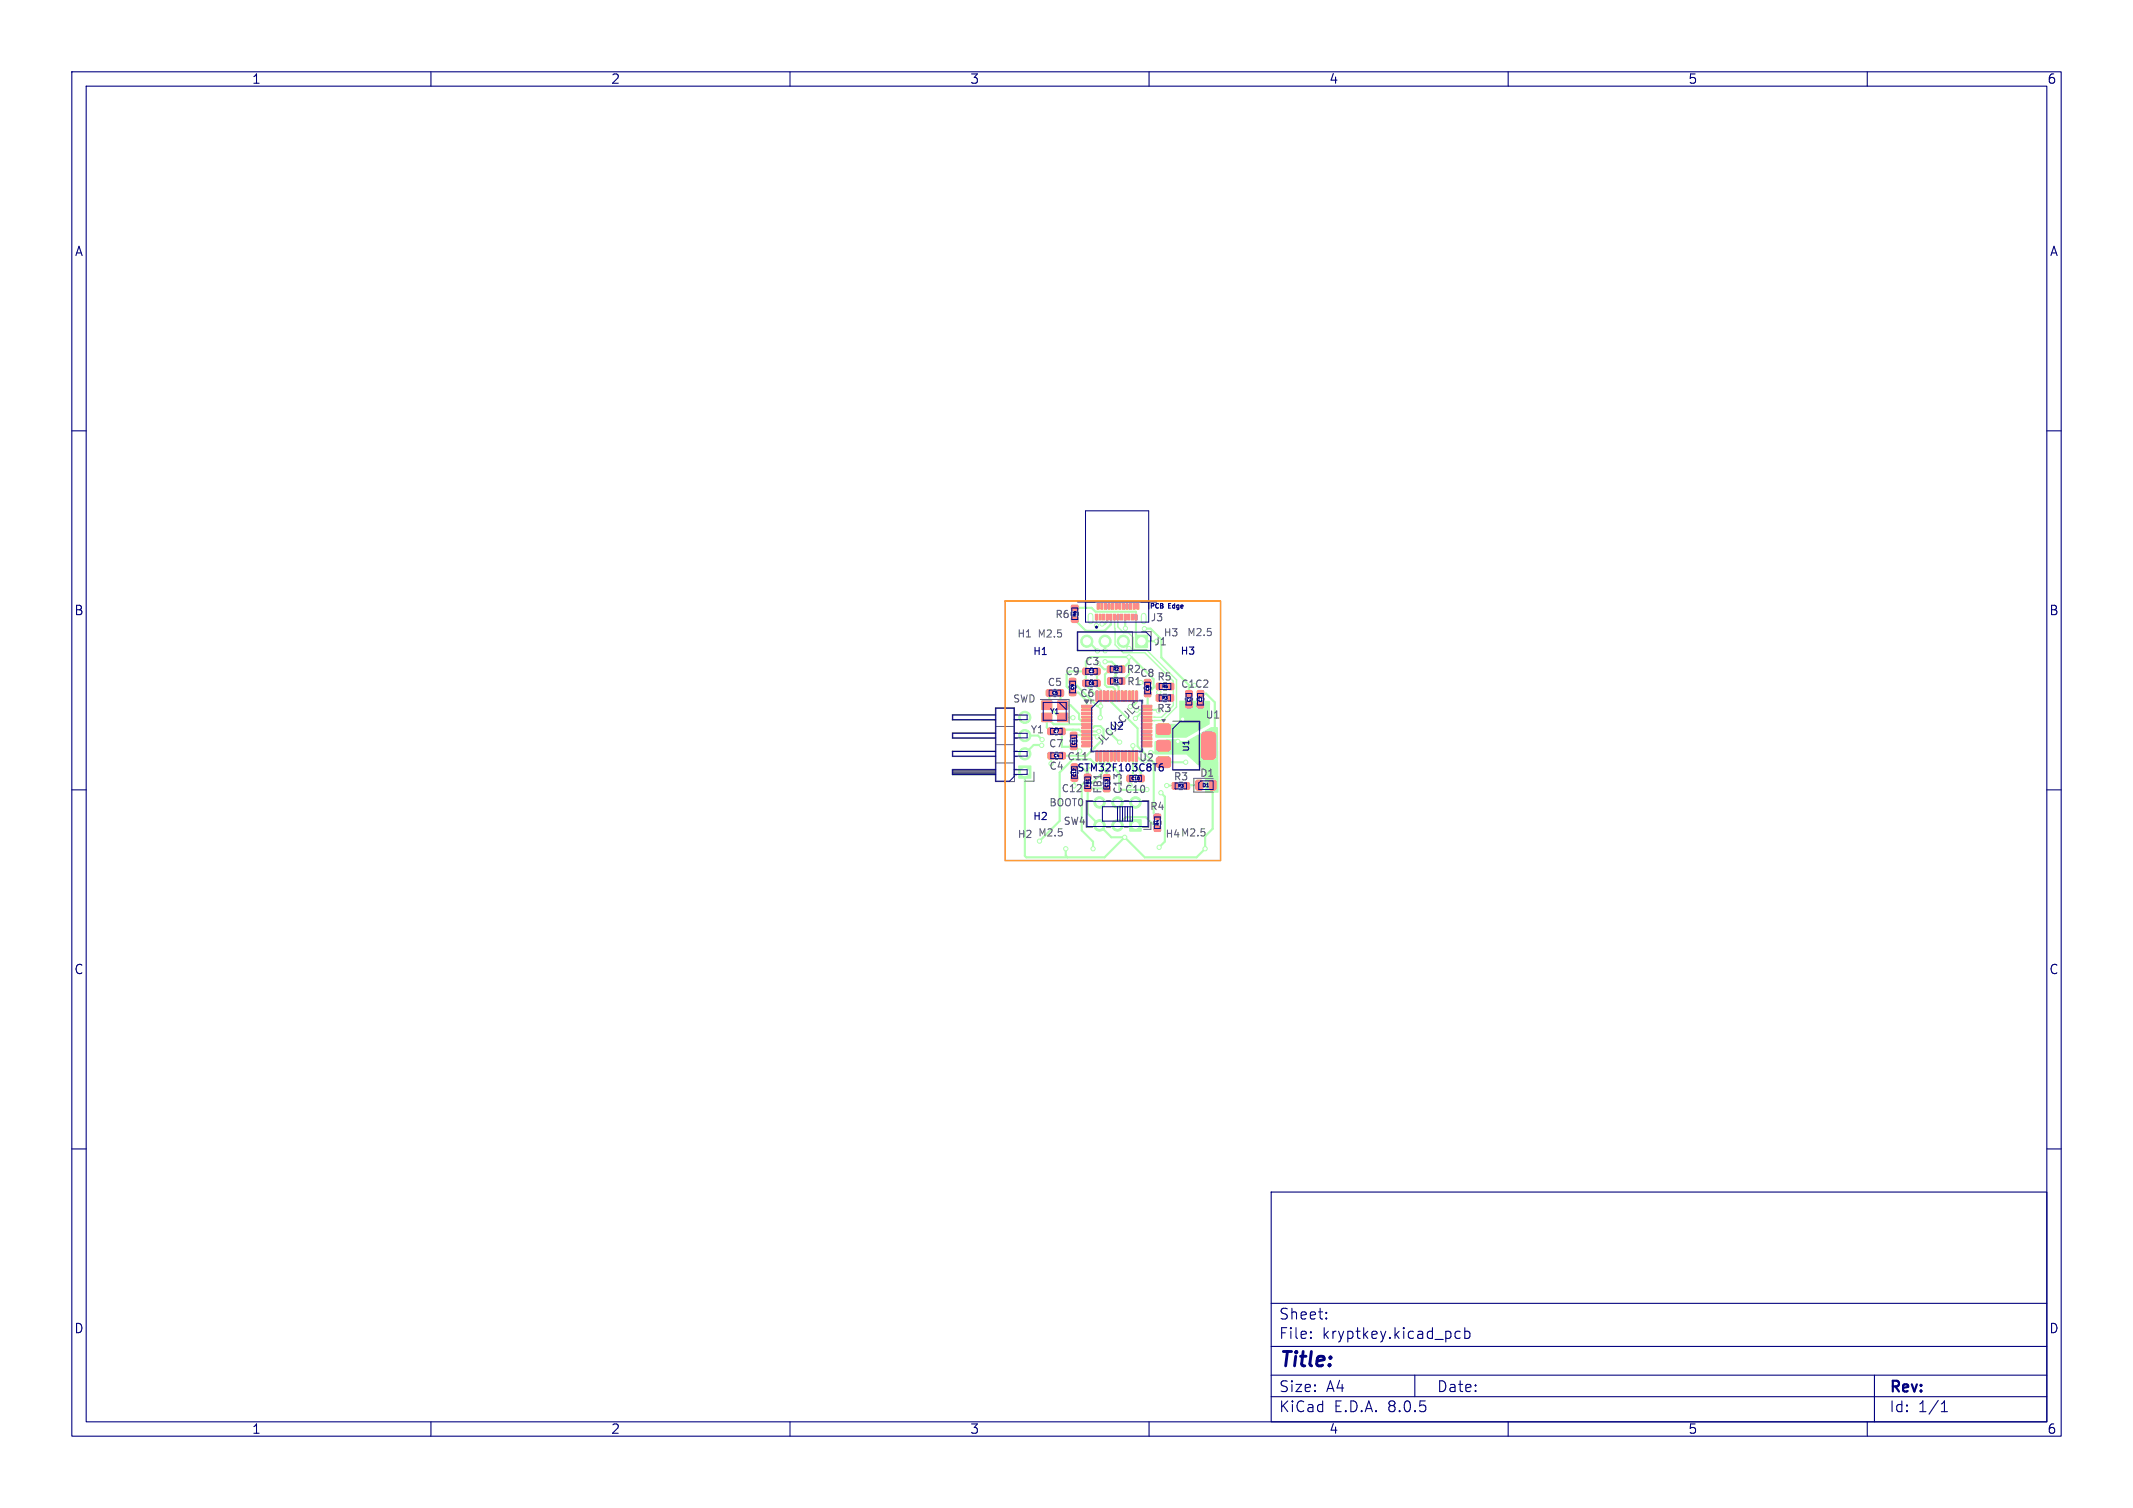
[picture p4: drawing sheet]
<svg xmlns="http://www.w3.org/2000/svg" width="297mm" height="210mm" viewBox="0 0 297 210" stroke-linecap="round" stroke-linejoin="round" font-family="sans-serif">
<g fill="#b3ffb3" stroke="#b3ffb3" stroke-width=".2">
<path d="M160.9 100.9h3.4v-3.2h4.1l-.1 3.1-3.1 1.9h-4.3z"/>
<path d="M160.9 103.3h4.4l3.3-1.9h.9l.1 8.9h-1.7v-2.9l-2.6-2.4h-4.4z"/>
</g>
<g fill="#b3ffb3" stroke="#b3ffb3" stroke-width=".14">
<path d="M149.2 84.3h.9v.7h-.9z"/>
<path d="M149.2 86h.9v.6h-.9z"/>
<path d="M154.2 92.8h.7v.8h-.7z"/>
<path d="M155.9 92.8h.7v.8h-.7z"/>
<path d="M158.5 108h.8v.8h-.8z"/>
<path d="M157 108h.7v.8h-.7z"/>
<path d="M145.9 101.4h.8v.9h-.8z"/>
<path d="M147.5 101.4h.7v.9h-.7z"/>
<path d="M157.3 114.1h1.6v1.7h-1.6z"/>
<path d="M154.3 94.4h.6v.9h-.6z"/>
<path d="M155.9 94.4h.7v.9h-.7z"/>
<path d="M161.1 101l.3-.2 1.4 .1 .2 .3-.1 .9-.3 .2-1.4-.1-.2-.3z"/>
<path d="M161.1 103.3l.3-.2 1.4 .1 .2 .3-.1 .9-.3 .2-1.4-.1-.2-.3z"/>
<path d="M167.4 102.1l.3-.1h1.1l.4 .2 .1 3-.1 .3-.2 .2h-1.3l-.3-.2-.1-3.1z"/>
<path d="M161.1 105.6l.3-.2 1.4 .1 .2 .3-.1 .9-.3 .2-1.4-.1-.2-.3z"/>
<path d="M162.7 95.2h.7v.8h-.7z"/>
<path d="M161.1 95.2h.6v.8h-.6z"/>
<path d="M150.8 93.1h.8v.8h-.8z"/>
<path d="M152.4 93.1h.7v.8h-.7z"/>
<path d="M150.6 98.2h1.4l.1 .2-.1 .1h-1.3z"/>
<path d="M150.6 98.7h1.4l.1 .2-.1 .1h-1.3z"/>
<path d="M150.6 99.2h1.4l.1 .2-.1 .1h-1.3z"/>
<path d="M150.6 99.7h1.4l.1 .2-.1 .1h-1.3z"/>
<path d="M150.6 100.2h1.4l.1 .2-.1 .1h-1.3z"/>
<path d="M150.6 100.7h1.4l.1 .2-.1 .1h-1.3z"/>
<path d="M150.6 101.2h1.4l.1 .2-.1 .1h-1.3z"/>
<path d="M150.6 101.7h1.4l.1 .2-.1 .1h-1.3z"/>
<path d="M150.6 102.2h1.4l.1 .2-.1 .1h-1.3z"/>
<path d="M150.6 102.7h1.4l.1 .2-.1 .1h-1.3z"/>
<path d="M150.6 103.2h1.4l.1 .2-.1 .1h-1.3z"/>
<path d="M150.6 103.7h1.4l.1 .2-.1 .1h-1.3z"/>
<path d="M152.6 104.6h.3v1.3l-.1 .1-.2-.1z"/>
<path d="M153.1 104.6h.3v1.3l-.1 .1-.2-.1z"/>
<path d="M153.6 104.6h.3v1.3l-.1 .1-.2-.1z"/>
<path d="M154.1 104.6h.3v1.3l-.1 .1-.2-.1z"/>
<path d="M154.6 104.6h.3v1.3l-.1 .1-.2-.1z"/>
<path d="M155.1 104.6h.3v1.3l-.1 .1-.2-.1z"/>
<path d="M155.6 104.6h.3v1.3l-.1 .1-.2-.1z"/>
<path d="M156.1 104.6h.3v1.3l-.1 .1-.2-.1z"/>
<path d="M156.6 104.6h.3v1.3l-.1 .1-.2-.1z"/>
<path d="M157.1 104.6h.3v1.3l-.1 .1-.2-.1z"/>
<path d="M157.6 104.6h.3v1.3l-.1 .1-.2-.1z"/>
<path d="M158.1 104.6h.3v1.3l-.1 .1-.2-.1z"/>
<path d="M158.9 103.7h1.4l.1 .2-.1 .1h-1.3z"/>
<path d="M158.9 103.2h1.4l.1 .2-.1 .1h-1.3z"/>
<path d="M158.9 102.7h1.4l.1 .2-.1 .1h-1.3z"/>
<path d="M158.9 102.2h1.4l.1 .2-.1 .1h-1.3z"/>
<path d="M158.9 101.7h1.4l.1 .2-.1 .1h-1.3z"/>
<path d="M158.9 101.2h1.4l.1 .2-.1 .1h-1.3z"/>
<path d="M158.9 100.7h1.4l.1 .2-.1 .1h-1.3z"/>
<path d="M158.9 100.2h1.4l.1 .2-.1 .1h-1.3z"/>
<path d="M158.9 99.7h1.4l.1 .2-.1 .1h-1.3z"/>
<path d="M158.9 99.2h1.4l.1 .2-.1 .1h-1.3z"/>
<path d="M158.9 98.7h1.4l.1 .2-.1 .1h-1.3z"/>
<path d="M158.9 98.2h1.4l.1 .2-.1 .1h-1.3z"/>
<path d="M158.1 96.2l.3 .1v1.3l-.1 .1-.2-.1z"/>
<path d="M157.6 96.2l.3 .1v1.3l-.1 .1-.2-.1z"/>
<path d="M157.1 96.2l.3 .1v1.3l-.1 .1-.2-.1z"/>
<path d="M156.6 96.2l.3 .1v1.3l-.1 .1-.2-.1z"/>
<path d="M156.1 96.2l.3 .1v1.3l-.1 .1-.2-.1z"/>
<path d="M155.6 96.2l.3 .1v1.3l-.1 .1-.2-.1z"/>
<path d="M155.1 96.2l.3 .1v1.3l-.1 .1-.2-.1z"/>
<path d="M154.6 96.2l.3 .1v1.3l-.1 .1-.2-.1z"/>
<path d="M154.1 96.2l.3 .1v1.3l-.1 .1-.2-.1z"/>
<path d="M153.6 96.2l.3 .1v1.3l-.1 .1-.2-.1z"/>
<path d="M153.1 96.2l.3 .1v1.3l-.1 .1-.2-.1z"/>
<path d="M152.6 96.2l.3 .1v1.3l-.1 .1-.2-.1z"/>
<path d="M159.4 96.2h.8v.8h-.8z"/>
<path d="M159.4 94.7h.8v.7h-.8z"/>
<path d="M147.3 97.6h1.4v1.2h-1.4z"/>
<path d="M145.1 97.6h1.4v1.2h-1.4z"/>
<path d="M145.1 99.3h1.4v1.2h-1.4z"/>
<path d="M147.3 99.3h1.4v1.2h-1.4z"/>
<path d="M151 107.9h.9v.7h-.9z"/>
<path d="M151 109.4h.9v.8h-.9z"/>
<path d="M166.7 96.2h.9v.8h-.9z"/>
<path d="M166.7 97.8h.9v.7h-.9z"/>
<path d="M141.9 106.7h1.6v1.7h-1.6z"/>
<path d="M149.2 106.4h.8v.8h-.8z"/>
<path d="M149.2 108h.8v.7h-.8z"/>
<path d="M160.7 115.1h.9v.6h-.9z"/>
<path d="M160.7 113.4h.9v.7h-.9z"/>
<path d="M158.1 88.4h1.7v1.7h-1.7z"/>
<path d="M148.9 96.1h.9v.7h-.9z"/>
<path d="M148.9 94.5h.9v.8h-.9z"/>
<path d="M153.7 109.5h.8v.7h-.8z"/>
<path d="M153.7 107.9h.8v.8h-.8z"/>
<path d="M163.3 109h.6v.9h-.6z"/>
<path d="M164.9 109h.7v.9h-.7z"/>
<path d="M152.5 85.5h.3v.8h-.3z"/>
<path d="M153 85.5h.3v.8h-.3z"/>
<path d="M153.5 85.5h.3v.8h-.3z"/>
<path d="M154 85.5h.3v.8h-.3z"/>
<path d="M154.5 85.5h.3v.8h-.3z"/>
<path d="M155 85.5h.3v.8h-.3z"/>
<path d="M155.5 85.5h.3v.8h-.3z"/>
<path d="M156 85.5h.3v.8h-.3z"/>
<path d="M156.5 85.5h.3v.8h-.3z"/>
<path d="M157 85.5h.3v.8h-.3z"/>
<path d="M157.5 85.5h.3v.8h-.3z"/>
<path d="M158 85.5h.3v.8h-.3z"/>
<path d="M158.3 84h.3v.8h-.3z"/>
<path d="M157.8 84h.3v.8h-.3z"/>
<path d="M157.3 84h.3v.8h-.3z"/>
<path d="M156.8 84h.3v.8h-.3z"/>
<path d="M156.3 84h.3v.8h-.3z"/>
<path d="M155.8 84h.3v.8h-.3z"/>
<path d="M155.3 84h.3v.8h-.3z"/>
<path d="M154.8 84h.3v.8h-.3z"/>
<path d="M154.3 84h.3v.8h-.3z"/>
<path d="M153.8 84h.3v.8h-.3z"/>
<path d="M153.3 84h.3v.8h-.3z"/>
<path d="M152.8 84h.3v.8h-.3z"/>
<path d="M147.5 104.8h.8v.9h-.8z"/>
<path d="M146 104.8h.7v.9h-.7z"/>
<path d="M165.1 96.2h.9v.8h-.9z"/>
<path d="M165.1 97.8h.9v.7h-.9z"/>
<path d="M147.3 96.1h.7v.8h-.7z"/>
<path d="M145.7 96.1h.8v.8h-.8z"/>
<path d="M161 96.8h.7v.8h-.7z"/>
<path d="M162.7 96.8h.7v.8h-.7z"/>
<path d="M166.6 108.7h.6l.2 .1 .1 1-.2 .2-.6 .1-.2-.2z"/>
<path d="M168.4 108.7h.7l.2 .1v1l-.1 .2-.6 .1-.2-.2z"/>
<path d="M149.1 102h.8v.8h-.8z"/>
<path d="M149.1 103.6h.8v.7h-.8z"/>
<path d="M150.8 94.7h.8v.9h-.8z"/>
<path d="M152.4 94.7h.7v.9h-.7z"/>
<circle cx="155.6" cy="114.9" r=".8"/>
<circle cx="153.1" cy="114.9" r=".8"/>
<circle cx="158.1" cy="111.7" r=".8"/>
<circle cx="155.6" cy="111.7" r=".8"/>
<circle cx="153.1" cy="111.7" r=".8"/>
<circle cx="142.7" cy="105" r=".85"/>
<circle cx="142.7" cy="102.4" r=".85"/>
<circle cx="142.7" cy="99.9" r=".85"/>
<circle cx="156.4" cy="89.3" r=".85"/>
<circle cx="153.9" cy="89.3" r=".85"/>
<circle cx="151.3" cy="89.3" r=".85"/>
<circle cx="167.8" cy="118.2" r=".3"/>
<circle cx="161.4" cy="118" r=".3"/>
<circle cx="156.6" cy="116.6" r=".3"/>
<circle cx="152.2" cy="118.2" r=".3"/>
<circle cx="148.4" cy="118.2" r=".3"/>
<circle cx="144.7" cy="117.1" r=".3"/>
<circle cx="158.9" cy="95" r=".3"/>
<circle cx="164.7" cy="100.1" r=".3"/>
<circle cx="152.7" cy="87.1" r=".3"/>
<circle cx="157.3" cy="109.4" r=".3"/>
<circle cx="150.3" cy="104.6" r=".3"/>
<circle cx="149.4" cy="100" r=".3"/>
<circle cx="162.5" cy="109.4" r=".3"/>
<circle cx="164" cy="103.2" r=".3"/>
<circle cx="157.2" cy="90.3" r=".3"/>
<circle cx="160.2" cy="104.8" r=".3"/>
<circle cx="161.3" cy="96.4" r=".3"/>
<circle cx="157.2" cy="91.5" r=".3"/>
<circle cx="156.7" cy="87.5" r=".3"/>
<circle cx="159.3" cy="87.5" r=".3"/>
<circle cx="153.5" cy="86.9" r=".3"/>
<circle cx="165.1" cy="106.1" r=".3"/>
<circle cx="145" cy="103.8" r=".3"/>
<circle cx="145.1" cy="103" r=".3"/>
<circle cx="153.9" cy="90.6" r=".3"/>
<circle cx="153.9" cy="92.1" r=".3"/>
<circle cx="152.8" cy="90.7" r=".3"/>
<circle cx="159.7" cy="110" r=".3"/>
<circle cx="161.6" cy="110.4" r=".3"/>
</g>
<path d="M151.9 85.7v.8M159.3 85.7v.8" fill="none" stroke="#b3ffb3" stroke-width=".8"/>
<g fill="none" stroke="#b3ffb3" stroke-width=".3">
<path d="M146.1 96.5v1.4l-.3 .3 1.8 1.7h1.8M147.7 96.5v1.4l.3 .3h1.1l1.1 1.2v.7l.3 .3h.8M148.5 93.9v1.7l.8 .8h.9M148.9 93.5h2.3M149.3 94.9h.1M149.4 94.9l3.4 3.5M149.4 99.9v.1M149.6 84.7h2.4l.5 .5h5.6l.1 3.3 .7 .8h2.1M151.2 92.1v3.3l1.6 1.6M151.3 89.3h.2l1.3 1.4M151.3 97.6v.8M151.9 91.5h5.7l3 3.1v1.2l-.8 .8v1.6l-.1 .2"/>
<path d="M152.8 93.5v2.1l.4 .5v2.3M152.9 92.4l.8 .8h.9l-.7 .7v1.5l.3 .3h.7l.3 .3v1M153.9 92.1h.9l.5 .6v1.4l-.7 .7h.3l.8 .9v1.3M153.9 90.6v.1M153.9 89.3v1.3M154.2 85.9v.6l-.4 .4h-.3M154.3 95.1h.4M154.7 85.9v1.1l-.9 .8h-2.6l-1.6-1.5M154.8 97v.8l3.6 3.6v2.5l2.2 2.3v7l.6 .6M156 93.4v.1M156.4 89.3v.2l.8 .8M156.7 85.9v1.6"/>
<path d="M157.2 92.3l-1 .9M157.2 91.5v2.4l-1 .9M158.2 97v.8M158.3 98.9h2.9M158.8 99.4h.9M158.9 95.1h.9M159.3 87.5h.9l1.5 1.5v2.5l3.9 3.9v1.2M167.2 96.6h.7l1.3 1.2v4.1M142.7 107.5v11.7l.2 .2h10.9l2.8-2.8M142.7 102.4h1.8l.6 .6M145.1 103.8h-1.2l-1.2 1.2M145.1 103.8h-.1"/>
<path d="M148 101.5l-.1 .1M148.4 118.2v.9l.2 .3M149.6 108.4v1M149.7 104l.6 .6M151.3 101.4h.9M151.3 100.9h-4.6l-.9-1v1.4l.5 .5M151.5 107.7v.5M152.4 104.1l-1.1 1.1h-3.4M152.5 106.4l-.6-.6h-2.5l-1.8 1.8v6.7l-2.9 2.8M152.6 102.4h-3.1M153 101.9h-2.5l-.3-.3h-2.1l-.2 .3v2.1h1.6M153.2 105.3v1"/>
<path d="M153.5 107.7l-1.4 1.3h-1.1l-.4 .3v6.4l1.6 1.5v1M153.8 105.3v1.2M154 109.8h-2.5v3.5l3.3 3.3h1.8M154.1 107.3v1M154.2 105.3v.8l1.7 1.6v2.3M155.6 114.9l1.2-1.1h2.8l1.6 1.6M157.8 103.8v4.2l-.5 .4v1M158.2 105.3v1.6M158.9 107.8v.6M159.7 110h-3.8M161.6 110.4l.6 .6v6.2l-.8 .8M162 106.1l3.2 .1"/>
<path d="M162.5 109.4l1.1 .1M164 103.2v-.1h-1.4l-.6 .6v.1l-1 1h-.7M167 109.4h-1.7v.1M168.9 109.4v6l-1.1 1.1v1.7l-1.2 1.2h-7.2l-2.8-2.8"/>
</g>
<path d="M152.7 85.9v1.2M155.2 85.9l.1 3.9 1.1 1.1h3l4 4v3.4l-1.7 1.6-2-.1M155.2 86.2h.1M155.7 85.9l-.1 1.4 .9 .8h.6l.7 .7v1.6h1.8l4.2 4.3v3.7l-1.9 1.9-2.2 .1v-.1M159.8 96.6l1-1h.6v1.6M160.8 99.9h.1M146.3 105.2v1.2" fill="none" stroke="#b3ffb3" stroke-width=".2"/>
<g fill="#fff" stroke="#fff" stroke-width=".14">
<circle cx="167.8" cy="118.2" r=".15"/>
<circle cx="161.4" cy="118" r=".15"/>
<circle cx="156.6" cy="116.6" r=".15"/>
<circle cx="152.2" cy="118.2" r=".15"/>
<circle cx="148.4" cy="118.2" r=".15"/>
<circle cx="144.7" cy="117.1" r=".15"/>
<circle cx="158.8" cy="95" r=".15"/>
<circle cx="164.7" cy="100.2" r=".15"/>
<circle cx="152.7" cy="87.1" r=".15"/>
<circle cx="150.4" cy="104.6" r=".15"/>
<circle cx="149.4" cy="99.9" r=".15"/>
<circle cx="162.4" cy="109.4" r=".15"/>
<circle cx="164" cy="103.3" r=".15"/>
<circle cx="157.2" cy="90.3" r=".15"/>
<circle cx="160.2" cy="104.8" r=".15"/>
<circle cx="161.4" cy="96.4" r=".15"/>
<circle cx="157.2" cy="91.5" r=".15"/>
<circle cx="156.7" cy="87.5" r=".15"/>
<circle cx="159.4" cy="87.5" r=".15"/>
<circle cx="153.4" cy="86.9" r=".15"/>
<circle cx="165.1" cy="106.2" r=".15"/>
<circle cx="145" cy="103.8" r=".15"/>
<circle cx="145.1" cy="103" r=".15"/>
<circle cx="153.9" cy="90.6" r=".15"/>
<circle cx="153.9" cy="92.2" r=".15"/>
<circle cx="152.8" cy="90.6" r=".15"/>
<circle cx="159.7" cy="109.9" r=".15"/>
<circle cx="161.7" cy="110.4" r=".15"/>
<circle cx="158.1" cy="114.9" r=".4"/>
<circle cx="155.6" cy="114.9" r=".4"/>
<circle cx="153.1" cy="114.9" r=".4"/>
<circle cx="158.1" cy="111.8" r=".4"/>
<circle cx="155.6" cy="111.8" r=".4"/>
<circle cx="153.1" cy="111.8" r=".4"/>
<circle cx="144.9" cy="113.7" r="1.35"/>
<circle cx="144.9" cy="90.7" r="1.35"/>
<circle cx="165.4" cy="90.6" r="1.35"/>
<circle cx="142.7" cy="107.5" r=".5"/>
<circle cx="142.7" cy="105" r=".5"/>
<circle cx="142.7" cy="102.4" r=".5"/>
<circle cx="142.7" cy="99.9" r=".5"/>
<circle cx="165.4" cy="113.7" r="1.35"/>
<circle cx="158.9" cy="89.3" r=".5"/>
<circle cx="156.4" cy="89.3" r=".5"/>
<circle cx="153.9" cy="89.3" r=".5"/>
<circle cx="151.3" cy="89.3" r=".5"/>
</g>
<path d="M151.9 85.7v.8M159.3 85.7v.8" fill="none" stroke="#fff" stroke-width=".5"/>
<g fill="#ff8a8a" stroke="#ff8a8a" stroke-width=".14">
<path d="M149.2 84.3h.9v.7h-.9z"/>
<path d="M149.2 86h.9v.6h-.9z"/>
<path d="M154.2 92.8h.7v.8h-.7z"/>
<path d="M155.9 92.8h.7v.8h-.7z"/>
<path d="M158.5 108h.8v.8h-.8z"/>
<path d="M157 108h.7v.8h-.7z"/>
<path d="M145.9 101.4h.8v.9h-.8z"/>
<path d="M147.5 101.4h.7v.9h-.7z"/>
<path d="M154.3 94.4h.6v.9h-.6z"/>
<path d="M155.9 94.4h.7v.9h-.7z"/>
<path d="M161.1 101l.3-.2 1.4 .1 .2 .3-.1 .9-.3 .2-1.4-.1-.2-.3z"/>
<path d="M161.1 103.3l.3-.2 1.4 .1 .2 .3-.1 .9-.3 .2-1.4-.1-.2-.3z"/>
<path d="M167.4 102.1l.3-.1h1.1l.4 .2 .1 3-.1 .3-.2 .2h-1.3l-.3-.2-.1-3.1z"/>
<path d="M161.1 105.6l.3-.2 1.4 .1 .2 .3-.1 .9-.3 .2-1.4-.1-.2-.3z"/>
<path d="M162.7 95.2h.7v.8h-.7z"/>
<path d="M161.1 95.2h.6v.8h-.6z"/>
<path d="M150.8 93.1h.8v.8h-.8z"/>
<path d="M152.4 93.1h.7v.8h-.7z"/>
<path d="M150.6 98.2h1.4l.1 .2-.1 .1h-1.3z"/>
<path d="M150.6 98.7h1.4l.1 .2-.1 .1h-1.3z"/>
<path d="M150.6 99.2h1.4l.1 .2-.1 .1h-1.3z"/>
<path d="M150.6 99.7h1.4l.1 .2-.1 .1h-1.3z"/>
<path d="M150.6 100.2h1.4l.1 .2-.1 .1h-1.3z"/>
<path d="M150.6 100.7h1.4l.1 .2-.1 .1h-1.3z"/>
<path d="M150.6 101.2h1.4l.1 .2-.1 .1h-1.3z"/>
<path d="M150.6 101.7h1.4l.1 .2-.1 .1h-1.3z"/>
<path d="M150.6 102.2h1.4l.1 .2-.1 .1h-1.3z"/>
<path d="M150.6 102.7h1.4l.1 .2-.1 .1h-1.3z"/>
<path d="M150.6 103.2h1.4l.1 .2-.1 .1h-1.3z"/>
<path d="M150.6 103.7h1.4l.1 .2-.1 .1h-1.3z"/>
<path d="M152.6 104.6h.3v1.3l-.1 .1-.2-.1z"/>
<path d="M153.1 104.6h.3v1.3l-.1 .1-.2-.1z"/>
<path d="M153.6 104.6h.3v1.3l-.1 .1-.2-.1z"/>
<path d="M154.1 104.6h.3v1.3l-.1 .1-.2-.1z"/>
<path d="M154.6 104.6h.3v1.3l-.1 .1-.2-.1z"/>
<path d="M155.1 104.6h.3v1.3l-.1 .1-.2-.1z"/>
<path d="M155.6 104.6h.3v1.3l-.1 .1-.2-.1z"/>
<path d="M156.1 104.6h.3v1.3l-.1 .1-.2-.1z"/>
<path d="M156.6 104.6h.3v1.3l-.1 .1-.2-.1z"/>
<path d="M157.1 104.6h.3v1.3l-.1 .1-.2-.1z"/>
<path d="M157.6 104.6h.3v1.3l-.1 .1-.2-.1z"/>
<path d="M158.1 104.6h.3v1.3l-.1 .1-.2-.1z"/>
<path d="M158.9 103.7h1.4l.1 .2-.1 .1h-1.3z"/>
<path d="M158.9 103.2h1.4l.1 .2-.1 .1h-1.3z"/>
<path d="M158.9 102.7h1.4l.1 .2-.1 .1h-1.3z"/>
<path d="M158.9 102.2h1.4l.1 .2-.1 .1h-1.3z"/>
<path d="M158.9 101.7h1.4l.1 .2-.1 .1h-1.3z"/>
<path d="M158.9 101.2h1.4l.1 .2-.1 .1h-1.3z"/>
<path d="M158.9 100.7h1.4l.1 .2-.1 .1h-1.3z"/>
<path d="M158.9 100.2h1.4l.1 .2-.1 .1h-1.3z"/>
<path d="M158.9 99.7h1.4l.1 .2-.1 .1h-1.3z"/>
<path d="M158.9 99.2h1.4l.1 .2-.1 .1h-1.3z"/>
<path d="M158.9 98.7h1.4l.1 .2-.1 .1h-1.3z"/>
<path d="M158.9 98.2h1.4l.1 .2-.1 .1h-1.3z"/>
<path d="M158.1 96.2l.3 .1v1.3l-.1 .1-.2-.1z"/>
<path d="M157.6 96.2l.3 .1v1.3l-.1 .1-.2-.1z"/>
<path d="M157.1 96.2l.3 .1v1.3l-.1 .1-.2-.1z"/>
<path d="M156.6 96.2l.3 .1v1.3l-.1 .1-.2-.1z"/>
<path d="M156.1 96.2l.3 .1v1.3l-.1 .1-.2-.1z"/>
<path d="M155.6 96.2l.3 .1v1.3l-.1 .1-.2-.1z"/>
<path d="M155.1 96.2l.3 .1v1.3l-.1 .1-.2-.1z"/>
<path d="M154.6 96.2l.3 .1v1.3l-.1 .1-.2-.1z"/>
<path d="M154.1 96.2l.3 .1v1.3l-.1 .1-.2-.1z"/>
<path d="M153.6 96.2l.3 .1v1.3l-.1 .1-.2-.1z"/>
<path d="M153.1 96.2l.3 .1v1.3l-.1 .1-.2-.1z"/>
<path d="M152.6 96.2l.3 .1v1.3l-.1 .1-.2-.1z"/>
<path d="M159.4 96.2h.8v.8h-.8z"/>
<path d="M159.4 94.7h.8v.7h-.8z"/>
<path d="M147.3 97.6h1.4v1.2h-1.4z"/>
<path d="M145.1 97.6h1.4v1.2h-1.4z"/>
<path d="M145.1 99.3h1.4v1.2h-1.4z"/>
<path d="M147.3 99.3h1.4v1.2h-1.4z"/>
<path d="M151 107.9h.9v.7h-.9z"/>
<path d="M151 109.4h.9v.8h-.9z"/>
<path d="M166.7 96.2h.9v.8h-.9z"/>
<path d="M166.7 97.8h.9v.7h-.9z"/>
<path d="M149.2 106.4h.8v.8h-.8z"/>
<path d="M149.2 108h.8v.7h-.8z"/>
<path d="M160.7 115.1h.9v.6h-.9z"/>
<path d="M160.7 113.4h.9v.7h-.9z"/>
<path d="M148.9 96.1h.9v.7h-.9z"/>
<path d="M148.9 94.5h.9v.8h-.9z"/>
<path d="M153.7 109.5h.8v.7h-.8z"/>
<path d="M153.7 107.9h.8v.8h-.8z"/>
<path d="M163.3 109h.6v.9h-.6z"/>
<path d="M164.9 109h.7v.9h-.7z"/>
<path d="M152.5 85.5h.3v.8h-.3z"/>
<path d="M153 85.5h.3v.8h-.3z"/>
<path d="M153.5 85.5h.3v.8h-.3z"/>
<path d="M154 85.5h.3v.8h-.3z"/>
<path d="M154.5 85.5h.3v.8h-.3z"/>
<path d="M155 85.5h.3v.8h-.3z"/>
<path d="M155.5 85.5h.3v.8h-.3z"/>
<path d="M156 85.5h.3v.8h-.3z"/>
<path d="M156.5 85.5h.3v.8h-.3z"/>
<path d="M157 85.5h.3v.8h-.3z"/>
<path d="M157.5 85.5h.3v.8h-.3z"/>
<path d="M158 85.5h.3v.8h-.3z"/>
<path d="M158.3 84h.3v.8h-.3z"/>
<path d="M157.8 84h.3v.8h-.3z"/>
<path d="M157.3 84h.3v.8h-.3z"/>
<path d="M156.8 84h.3v.8h-.3z"/>
<path d="M156.3 84h.3v.8h-.3z"/>
<path d="M155.8 84h.3v.8h-.3z"/>
<path d="M155.3 84h.3v.8h-.3z"/>
<path d="M154.8 84h.3v.8h-.3z"/>
<path d="M154.3 84h.3v.8h-.3z"/>
<path d="M153.8 84h.3v.8h-.3z"/>
<path d="M153.3 84h.3v.8h-.3z"/>
<path d="M152.8 84h.3v.8h-.3z"/>
<path d="M147.5 104.8h.8v.9h-.8z"/>
<path d="M146 104.8h.7v.9h-.7z"/>
<path d="M165.1 96.2h.9v.8h-.9z"/>
<path d="M165.1 97.8h.9v.7h-.9z"/>
<path d="M147.3 96.1h.7v.8h-.7z"/>
<path d="M145.7 96.1h.8v.8h-.8z"/>
<path d="M161 96.8h.7v.8h-.7z"/>
<path d="M162.7 96.8h.7v.8h-.7z"/>
<path d="M166.6 108.7h.6l.2 .1 .1 1-.2 .2-.6 .1-.2-.2z"/>
<path d="M168.4 108.7h.7l.2 .1v1l-.1 .2-.6 .1-.2-.2z"/>
<path d="M149.1 102h.8v.8h-.8z"/>
<path d="M149.1 103.6h.8v.7h-.8z"/>
<path d="M150.8 94.7h.8v.9h-.8z"/>
<path d="M152.4 94.7h.7v.9h-.7z"/>
</g>
<path d="M150.8 105.8h.6" fill="none" stroke="#626262" stroke-width=".15"/>
<g fill="none" stroke="#626262" stroke-width=".14">
<path d="M138.6 99.5h-6v.8h6M138.6 98.6h2.7v10.2h-2.7zM141.3 99.5h.4M144.9 97.4h4v3.3M146.7 97h.3M148.8 95.5v.3M149.1 85.2v.5M149.9 95.5v.3M150 88h7.7v2.6h-7.7zM150.2 85.2v.5M151.8 94h.3M151.8 94.6h.3"/>
<path d="M151.8 95.7h.3M151.9 97.5v.5M155.2 92.7h.4M155.2 93.7h.4M155.2 94.3h.5M155.2 95.4h.5M158.7 97.5h.4v.5M158.9 88h1.4v1.3M159.3 95.7v.3M160.3 95.7v.3M162 96.7h.4M162 97.7h.4"/>
<path d="M162 96.1h.5M165 97.2v.3M166.1 97.2v.3M166.6 97.2v.3M167.7 97.2v.3M132.6 107.2h6M132.6 107.4h6M132.6 107.5h6M132.6 107.6h6M132.6 107.7h6M132.6 107.8h6M138.6 102.1h-6v.7h6"/>
<path d="M138.6 104.6h-6v.8h6M138.6 107.1h-6v.8h6M138.6 101.2h2.7M138.6 103.7h2.7M138.6 106.2h2.7M141.3 102.1h.4M141.3 104.6h.4M141.3 107.1h.3M141.3 100.3h.4M141.3 102.8h.4M141.3 105.4h.4M141.3 107.9h.3"/>
<path d="M144 107.5v1.3h-1.3M146.9 101.3h.3M146.9 102.4h.3M147 105.8h.3M149 103v.3M149.1 107.4v.3M150 103v.3M150.9 108.8v.4M151.9 104.3v.4h.4M152 108.8v.4M152.1 111.5h-.9v3.7h.9M154.1 115.2h.5"/>
<path d="M154.1 111.5h.5M154.6 108.9v.3M156.6 111.5h.5M156.6 115.2h.5M158 108.9h.3M159.1 111.5h.8v3.7h-.8M159.1 104.3v.4h-.4M160.3 114.5v1h-1M160.6 114.3v.5M161.7 114.3v.5M163.3 100.4h3.8v1.3M164.2 110h.5"/>
<path d="M167.1 106v1.3h-3.8M168.9 108.4h-2.7v1.9h2.7"/>
</g>
<g fill="#626262" stroke="#626262" stroke-width=".14">
<path d="M161.8 100.2h.5l-.3 .3z"/>
<path d="M151 97.5h.6l-.3 .5z"/>
</g>
<g fill="none" stroke="#626262" stroke-width=".2">
<path d="M152.4 83.8h-1.2v1M158.9 83.8h1v1"/>
<circle cx="152.7" cy="87.3" r=".1"/>
</g>
<g fill="none" stroke="#000080" stroke-width=".15">
<path d="M10 10h277v190h-277zM12 12h273v186h-273zM60 10v2M110 10v2M160 10v2M210 10v2M260 10v2M10 60h2M285 60h2M10 110h2M161.9 106.4h-.3a.67 .67 0 0 0 0 1l.3-.1 .1-.4-.2-.2-.3 .1-.1 .1M285 110h2"/>
<path d="M10 160h2M285 160h2M177 166h108v32h-108zM60 198v2M110 198v2M160 198v2M177 194.5h108M177 191.5h108M177 187.5h108M177 181.5h108M182.5 186.3h.1l-.1 .1M182.5 186.3v.1"/>
<path d="M182.5 185.5v.1M182.5 185.5h.1l-.1 .1M184.7 183.6v.1M184.7 183.6h-.1l.1 .1M184.7 182.8v.1M184.7 182.8h-.1l.1 .1M197 191.5v3M203.3 185.5l-.4-.1-.3 .3v.4l.1 .2 .2 .1 .4-.1M204 185.5l.4-.1 .3 .3v.4l-.2 .2-.1 .1-.4-.1M204 184.9v1.5M210 198v2M260 198v2"/>
<path d="M261 191.5v6.5M270.3 196.6h.9M270.3 195.5l.4-.4v1.5"/>
</g>
<g fill="none" stroke="#000080" stroke-width=".14">
<path d="M151.2 71.1h8.7v15.5h-8.7zM138.7 99.6h-6v.6h6M138.7 98.6h2.5v9.6l-.6 .6h-1.9zM141.2 99.6h1.8v.6h-1.8M145.3 97.8h3.2v2.5h-3.2zM146.1 96.1v.8h1.6v-.8M147.5 97.8l1 1M148.9 94.9h.9v1.6h-.9zM149.2 84.7h.9v1.6h-.9zM150 83.8h11M151.2 93.1v.8h1.6v-.8M151.2 94.7h1.6v.8h-1.6z"/>
<path d="M152 98.6l1-1h6v7h-7zM154.6 92.8h1.6v.8h-1.6zM154.6 94.4h1.6v.9h-1.6zM159.4 95h.8v1.6h-.8zM160.2 88.7l-.6-.7h-9.5v2.6h10.1M161.4 96.8h1.6v.8h-1.6zM161.4 95.2v.8h1.6v-.8M165.2 96.6h.7v1.6h-.7zM166.7 96.6h.9v1.6h-.9zM138.7 107.2h-6v.6h6M138.7 102.1h-6v.7h6M138.7 104.7h-6v.6h6"/>
<path d="M141.2 107.2h1.8v.6h-1.8M141.2 102.1h1.8M141.2 102.8h1.8M141.2 104.7h1.8v.6h-1.8M146.3 101.4h1.6v.8h-1.6zM146.3 104.8h1.6v.9h-1.6zM149.1 102.4h.8v1.6h-.8zM149.2 106.8h.8v1.6h-.8zM149.7 102.7v.2M151 108.2h.9v1.6h-.9zM151.3 111.6h8.6v3.5h-8.6zM153.5 112.4h4.2v2h-4.2z"/>
<path d="M153.7 108.3h.8v1.6h-.8M155.6 112.4v2M155.9 112.4v2M156.3 112.4v2M156.6 112.4v2M157 112.4v2M157.3 108v.8h1.6v-.8M157.3 112.4v2M160.7 113.8h.9v1.6h-.9zM163.6 109v.9h1.6v-.9M164.3 100.5h2.7v6.7h-3.7v-5.7zM167.2 108.8l-.3 .3v.9h2v-1.2"/>
</g>
<circle cx="152.7" cy="87.3" r=".1" fill="none" stroke="#000080" stroke-width=".2"/>
<path d="M139.9 83.7h30v36.1h-30z" fill="none" stroke="#ff8000" stroke-width=".2"/>
<text font-size="2.8" fill="#000080" x="178" y="190.9">Title:</text>
<g font-size="2.1" fill="#000080">
<text x="178" y="184">Sheet:</text>
<text x="178" y="186.7">File:</text>
<text x="184.1" y="186.7">kryptkey.kicad_pcb</text>
<text x="178" y="196.9">KiCad</text>
<text x="178" y="194.1">Size:</text>
<text x="184.7" y="194.1">A4</text>
<text x="185.7" y="196.9">E.D.A.</text>
<text x="193.3" y="196.9">8.0.5</text>
<text x="200" y="194.1">Date:</text>
<text x="263" y="194.3">Rev:</text>
<text x="263" y="196.9">Id:</text>
<text x="267.1" y="196.9">1/1</text>
</g>
<g font-size="1.8" fill="#000080">
<text x="35" y="11.9">1</text>
<text x="85" y="11.9">2</text>
<text x="135" y="11.9">3</text>
<text x="185" y="11.9">4</text>
<text x="235" y="11.9">5</text>
<text x="285" y="11.9">6</text>
<text x="10.3" y="35.9">A</text>
<text x="285.4" y="35.9">A</text>
<text x="10.3" y="85.9">B</text>
<text x="285.3" y="85.9">B</text>
<text x="10.3" y="135.9">C</text>
<text x="285.3" y="135.9">C</text>
<text x="10.3" y="185.9">D</text>
<text x="285.3" y="185.9">D</text>
<text x="35" y="199.9">1</text>
<text x="85" y="199.9">2</text>
<text x="135" y="199.9">3</text>
<text x="185" y="199.9">4</text>
<text x="235" y="199.9">5</text>
<text x="285" y="199.9">6</text>
</g>
<g font-size="1.4" fill="#626262">
<text x="141.6" y="89">H1</text>
<text x="144.4" y="88.8">M2.5</text>
<text x="146.8" y="86.3">R6</text>
<text x="160.1" y="86.7">J3</text>
<text x="161.9" y="88.8">H3</text>
<text x="165.3" y="88.7">M2.5</text>
<text x="148.2" y="94.2">C9</text>
<text x="156.8" y="93.9">R2</text>
<text x="156.8" y="95.6">R1</text>
<text x="158.6" y="94.5">C8</text>
<text x="164.3" y="96">C1C2</text>
<text x="141" y="97.9">SWD</text>
<text x="150.3" y="97.3">C6</text>
<text x="161" y="99.4">R3</text>
<text x="167.8" y="100.3">U1</text>
<text x="146" y="104.3">C7</text>
<text x="146" y="107.4">C4</text>
<text x="153.3" y="103.9" transform="rotate(-45 153.3 103.9)">JLCJLCJLC</text>
<text x="146" y="112.4">BOOT0</text>
<text x="147.7" y="110.5">C12</text>
<text x="156.4" y="110.7" transform="rotate(-90 156.4 110.7)">C13</text>
<text x="156.5" y="110.6">C10</text>
<text x="160" y="113">R4</text>
<text x="141.6" y="116.9">H2</text>
<text x="144.5" y="116.5">M2.5</text>
<text x="148" y="115.1">SW4</text>
<text x="162.2" y="116.9">H4 M2.5</text>
</g>
<g font-size="1.4" fill="#000080">
<text x="143.8" y="91.4">H1</text>
<text x="145.8" y="95.7">C5</text>
<text x="151" y="92.8">C3</text>
<text x="160.6" y="90.1">J1</text>
<text x="161" y="95">R5</text>
<text x="164.3" y="91.4">H3</text>
<text x="154.4" y="101.8">U2</text>
<text x="143.4" y="102.3">Y1</text>
<text x="148.5" y="106.1">C11</text>
<text x="149.9" y="107.6">STM32F103C8T6</text>
<text x="158.5" y="106.2">U2</text>
<text x="153.6" y="110.6" transform="rotate(-90 153.6 110.6)">FB1</text>
<text x="163.3" y="108.9">R3</text>
<text x="167" y="108.4">D1</text>
<text x="143.8" y="114.4">H2</text>
</g>
<text font-size="1.1" fill="#000080" x="165.7" y="104.8" transform="rotate(-90 165.7 104.8)">U1</text>
<text font-size="1" fill="#000080" x="146.1" y="99.6">Y1</text>
<g font-size=".9" fill="#000080">
<text x="160" y="84.9">PCB</text>
<text x="162.7" y="84.9">Edge</text>
</g>
<text font-size=".7" fill="#000080" x="167.4" y="109.7">D1</text>
<g font-size=".6" fill="#000080">
<text x="149.9" y="85.9" transform="rotate(-90 149.9 85.9)">R6</text>
<text x="151.5" y="93.8">C3</text>
<text x="151.5" y="95.4">C6</text>
<text x="155" y="93.5">R2</text>
<text x="155" y="95.1">R1</text>
<text x="161.8" y="95.9">R5</text>
<text x="146.4" y="96.8">C5</text>
<text x="149.6" y="96.1" transform="rotate(-90 149.6 96.1)">C9</text>
<text x="160.1" y="96.3" transform="rotate(-90 160.1 96.3)">C8</text>
<text x="161.8" y="97.5">R3</text>
<text x="165.8" y="97.8" transform="rotate(-90 165.8 97.8)">C1</text>
<text x="167.4" y="97.8" transform="rotate(-90 167.4 97.8)">C2</text>
<text x="146.6" y="102.1">C7</text>
<text x="146.7" y="105.5">C4</text>
<text x="149.8" y="103.8" transform="rotate(-90 149.8 103.8)">C11</text>
<text x="149.9" y="108.2" transform="rotate(-90 149.9 108.2)">C12</text>
<text x="151.7" y="109.6" transform="rotate(-90 151.7 109.6)">FB1</text>
<text x="154.4" y="109.7" transform="rotate(-90 154.4 109.7)">C13</text>
<text x="157.5" y="108.7">C10</text>
<text x="164" y="109.7">R3</text>
<text x="161.4" y="115" transform="rotate(-90 161.4 115)">R4</text>
</g>
</svg>
